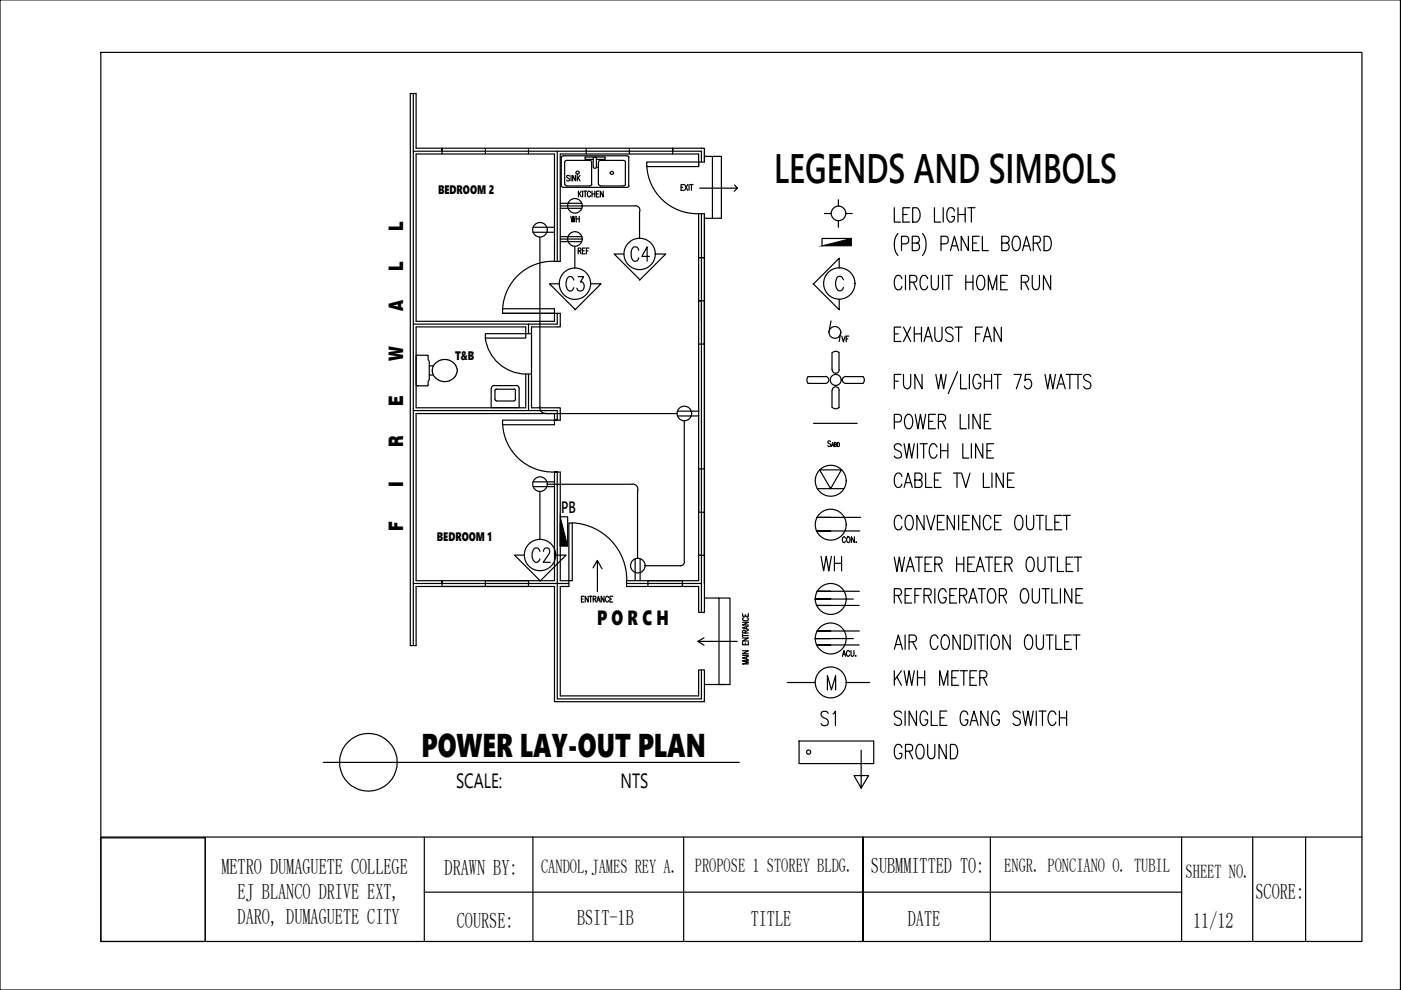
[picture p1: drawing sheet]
<svg xmlns="http://www.w3.org/2000/svg" width="297mm" height="210mm" viewBox="0 0 297 210" stroke-linecap="round" stroke-linejoin="round" font-family="sans-serif">
<!-- layer: 0 -->
<g fill="none" stroke="#000" stroke-width=".25">
<path d="M0 0h296.9v209.9h-296.9zM21.4 11.1h267.4v188.5h-267.4zM87.6 19.8v117.1M87.6 32.1h61.1v2.2M93.7 32.1v-.7v1.3M102.9 31.4v1.3M112.1 31.4v1.3M118.2 32.1v23.3M119 33.4v6.1M119 33.4l.2-.3 .3-.1h13.4l.4 .4M120.2 39.4h4.8M120.2 34h4.8"/>
<path d="M120.2 34l-.3 .1-.2 .2 .1 4.8 .4 .3M120.7 37.4l-.2-.2-.4 .2 .1 .2 .4 .3a.31 .31 0 0 1 0 .5 .31 .31 0 0 1-.5-.2M121.1 37.2v1.2M122 37.2v1.2l-.6-1.2v1.2M122.4 37.2v1.2M122.6 37.7l.4 .7M123 37.2l-.6 .8M124.3 31.4v1.3M125 34l.5 .3M125.4 34.3v4.8M125.5 39.1l-.2 .2-.3 .1M125.8 33.8h-1.8v-.5h4.3v.5h-1.9"/>
<path d="M125.8 35.4v-2h.6v2M125.8 35.4l.3 .3 .3-.3M126.4 35.4h.1M127.3 39.4h4.9M127.3 34h4.9M127.4 34l-.3 .1-.2 .2v4.8l.5 .3M132.2 34l.4 .3M132.6 34.3v4.8M132.6 39.1l-.1 .2-.3 .1M133.3 33.4v6M133.3 39.4l-.1 .2-.3 .1h-13.4l-.5-.2M133.4 31.4v1.3"/>
<path d="M137.1 34.3h11v1h-11zM137.1 35.1a10.7 10.7 0 0 0 11.1 10.2M142.6 32.1v-.7v1.3M144.4 39.7h.3M144.9 39.1h-.5v1.3h.5M145.2 39.1l.6 1.3M145.8 39.1l-.6 1.3M146.1 39.1v1.3M146.3 39.1h.6M146.6 39.1v1.3M148.1 34.3h1.3v-2.9h-61.2v-11.6h-1.2v117.1h1.2v-12.6h29.4v24.5h31.8v-.6M148.1 35.3v-2.6h-29.3v22.7h-1.2v-22.7h-29.4v35.4h29.4v-2.6h-11"/>
<path d="M149.4 33.2h3.6v13.1h-3.6M151 33.2v13.1M155.7 39.2l.6 .7h-8M156.3 39.9l-.6 .7M113 48.2h4.6M113 49.2h4.6M114.5 50.3v36.2M117.6 55.4a10.7 10.7 0 0 0-11 10.2M118.8 50.7h4.6M118.8 50.2h4.6M118.8 51.2h4.6M118.8 43.1h4.6"/>
<path d="M121.9 52.3v4.6M122.6 40.5v1.3M122.9 41l.3 .8M123.2 40.5l-.6 .8M123.4 43.7h11.2M123.5 40.5v1.3M123.8 40.5h.6M124.1 40.5v1.3M125.2 40.8a.35 .35 0 0 0-.4-.3 .35 .35 0 0 0-.3 .5v.3a.35 .35 0 0 0 .3 .5 .35 .35 0 0 0 .4-.3M125.5 40.5v1.3M125.5 41.1h.6M126.1 40.5v1.3"/>
<path d="M126.4 41.1h.4M127 40.5h-.6v1.3h.6M127.9 40.5v1.3l-.6-1.3v1.3M132.3 53.9h-2.1l5.5 5.4M134.6 43.6a.95 .95 0 0 1 1.1 1.2M135.6 44.8v5.8M138.9 53.9h2.2l-5.5 5.5M148.1 45.3h1.3v84.6h-1.3v-5.6h-15.3v-1.2h15.3zM148.7 45.3v84.6M149.4 54.6h-1.3h1.3M174.8 45.3h1.4M177.8 42.3v1.4"/>
<path d="M177.8 46.8v1.4M177.9 56.8v-2l-5.4 5.4M178.8 59.3a.76 .76 0 0 0-.7-.7 .76 .76 0 0 0-.8 .7 1.97 1.97 0 0 0 .5 2.4 .8 .8 0 0 0 1-.8M179.3 45.3h1.4M180.5 50.6h-6.2v1.5M189.6 44v3.1h1.3M190.4 49.5a3.9 3.9 0 0 0 0 4.7M191.1 51.7h1a.85 .85 0 0 0 .6-.8 .85 .85 0 0 0-.6-.8h-1v3M191.2 59.1a.76 .76 0 0 0-.7-.7 .76 .76 0 0 0-.8 .7 1.97 1.97 0 0 0 .5 2.3 .76 .76 0 0 0 1-.7M191.4 45.5h.9M192 58.4v3M192.9 44h-1.5v3.1h1.5"/>
<path d="M192.9 59.8h.9a.74 .74 0 0 0 .6-.7 .74 .74 0 0 0-.6-.7h-.9v3M193.4 51.5h1a.74 .74 0 0 0 .6-.7 .74 .74 0 0 0-.6-.7h-1v3h1a.85 .85 0 0 0 .6-.8 .85 .85 0 0 0-.6-.8M193.5 44h.8a1.85 1.85 0 0 1 0 3.1h-.8zM193.6 59.8l.8 1.6M195.6 49.5a3.9 3.9 0 0 1 0 4.7M196.7 59.1a.76 .76 0 0 0-.8-.7 .76 .76 0 0 0-.7 .7 1.97 1.97 0 0 0 .5 2.3 .8 .8 0 0 0 1-.7M197.4 58.4v2.2a.79 .79 0 0 0 .4 .7 .79 .79 0 0 0 .9 0l.3-.7v-2.2M198.1 44v3.1h1.3M199.5 51.7h1l.3-.2a.87 .87 0 0 0-.3-1.4h-1v3M199.9 58.4v3M200 44v3.1M200.4 58.4h1.5"/>
<path d="M201.2 58.4v3M201.5 53.1l.9-3 .8 3M201.8 52.1h1.1M202.4 44.8a.76 .76 0 0 0-.8-.8 .76 .76 0 0 0-.8 .8 1.97 1.97 0 0 0 .6 2.3 .89 .89 0 0 0 1-1.2h-.6M203.1 45.5h1.5M203.1 44v3.1M204.6 44v3.1M204.8 58.4v3M204.8 59.8h1.5M205.2 44h1.5M205.3 50.1v3l-1.5-3v3M206 44v3.1"/>
<path d="M206.2 51.5h.9M206.3 58.4v3M207.5 58.5l.2-.1a.94 .94 0 0 1 1.1 1.1 1.83 1.83 0 0 1-.6 1.9 .76 .76 0 0 1-1-.7 2.31 2.31 0 0 1 .3-2.2zM207.6 50.1h-1.4v3h1.4M208.3 50.1v3h1.2M212.2 59.8h.9M212.4 51.5h1a.74 .74 0 0 0 .6-.7 .74 .74 0 0 0-.6-.7h-1v3h1a.85 .85 0 0 0 .6-.8 .85 .85 0 0 0-.6-.8M213.6 58.4h-1.4v3h1.4M215 50.2l.2-.1a.95 .95 0 0 1 1.1 1.1 1.83 1.83 0 0 1-.6 1.9 1.01 1.01 0 0 1-1.1-1.1 2.58 2.58 0 0 1 .4-1.8zM216.5 59.8h1.1a.74 .74 0 0 0 .5-.7 .74 .74 0 0 0-.5-.7h-1.1v3M216.8 53.1l.8-3 .9 3M217.1 52.1h1.1"/>
<path d="M217.3 59.8l.8 1.6M218.9 58.4v2.6a.71 .71 0 0 0 .7 .4 .71 .71 0 0 0 .7-.4l.1-.4v-2.2M219.1 51.5h.9a.74 .74 0 0 0 .6-.7 .74 .74 0 0 0-.6-.7h-.9v3M219.8 51.5l.8 1.6M221.4 50.1h.7a1.45 1.45 0 0 1 .8 1.9 1.17 1.17 0 0 1-.8 1.1h-.7zM222.8 58.4v3l-1.6-3v3M88.4 75.3h2.2M88.5 75.3l-.3 .1M90.6 75.3l.1 .1 .1 .8 .2 .4v3.9l-.2 .4v.7M91 79.5h.9M91 77.6h.9M92.1 77.3a2.14 2.14 0 0 0 0 2.6"/>
<path d="M92.1 79.9a2.78 2.78 0 0 0 3.2 .8M92.9 76.6l-.8 .7M95.3 76.4l.4 .2M95.3 76.4l-1.3-.2-1.2 .4M95.7 76.6l.8 .7 .4 .8M96.9 79l-.5 1-1.1 .7M96.9 78.1v.9M102.9 71.6a8.7 8.7 0 0 0 8.6 7.7M102.9 70.8h8.6v.9h-8.6zM106.6 65.6v.8h12.2v2.9h-6.1v17.2h6.1v2.6h-1.2h.6v-2h-30.6M111.5 70.8v-1.5h-23.3v17.2h23.3v-7.2M111.5 70.8h1.2"/>
<path d="M111.5 79.3h1.2M112.1 68.7v2.1M112.1 79.3v7.8M118.2 66.4v2.3h-30.6M118.6 60.2h-2.1l5.5 5.4M125.2 60.2h2.2l-5.5 5.5M148.7 68.4v-4.6h-.6h1.3v9.2h-1.3M171.3 79.9h3.7M171.4 79.8a1.04 1.04 0 0 0 0 1.5M172.4 60.1l5.5 5.6v-2.2M175 79.8a.74 .74 0 0 1 .7 .8 .74 .74 0 0 1-.7 .7h-3.7M176.2 68l-.5 2.5"/>
<path d="M176.4 74.8v3.6M176.4 78.4a.74 .74 0 0 0 .8 .7 .74 .74 0 0 0 .7-.7M177.9 74.8v3.6M179.3 79.9h3.7M179.3 79.8a.74 .74 0 0 0-.7 .8 .74 .74 0 0 0 .7 .7M183 79.8a1.04 1.04 0 0 1 0 1.5M189.6 70.8h.9M191 69.4h-1.4v3h1.4M191 79.4h-1.4v3M191.6 79.4v2.1a.85 .85 0 0 0 .8 .9l.6-.4 .1-2.6M191.6 69.4l1.5 3M193.1 69.4l-1.5 3"/>
<path d="M193.8 70.8h1.6M193.8 69.4v3M195.4 69.4v3M195.5 79.4v3l-1.5-3v3M195.9 72.4l.9-3 .9 3M196.3 71.4h1.1M198.2 69.4l.1 2.6a.71 .71 0 0 0 .7 .4 .71 .71 0 0 0 .6-.4l.1-2.6M198.4 79.4l.6 3 .5-3 .6 3 .5-3M202.1 69.8a.82 .82 0 0 0-.9-.5 .82 .82 0 0 0-.7 .8 1.67 1.67 0 0 0 1.3 1 .78 .78 0 0 1 0 1.2 .92 .92 0 0 1-1.3-.3M202.5 69.4h1.5M203 78.8l-2 4.7M203.2 69.4v3"/>
<path d="M203.7 79.4v3h1.3M205.5 79.4v3M206.8 70.8h.9M208.3 69.4h-1.5v3M208.5 72.4l.8-3 .9 3M208.7 79.4v3M208.8 71.4h1.1M209.5 61.4v-3l.9 3 .9-3v3M210.2 79.4v3M210.8 79.4h1.5M211.5 79.4v3M212.3 69.4v3l-1.5-3v3"/>
<path d="M215 79.4h1.5l-1 3M218.5 79.4h-1.1l-.1 1.3a.84 .84 0 0 1 1.1-.2 .84 .84 0 0 1 .3 1 .78 .78 0 0 1-.6 .9 .78 .78 0 0 1-.9-.6M221.6 79.4l.5 3 .6-3 .5 3 .6-3M226.1 79.4h1.5M226.8 79.4v3M227.8 79.4h1.5M228.6 79.4v3M231.3 79.8a.8 .8 0 0 0-.9-.4 .8 .8 0 0 0-.7 .7 1.29 1.29 0 0 0 1.1 .9 .79 .79 0 0 1 .4 1.1 .79 .79 0 0 1-1.2 .2l-.3-.3M88.3 81.6l.2 .2M88.4 81.8h.1M88.4 81.8h2.2M90.8 81.6l-.2 .2"/>
<path d="M104.1 82.4v4h6v-4M104.2 82.3a.54 .54 0 0 1 .6-.5l4.7-.1a.61 .61 0 0 1 .6 .6M104.9 84.7l.4 .3M105.2 85h3.8M105.2 82.5h3.8M105.3 82.5l-.4 .3v1.9M106.6 89.1h11v1h-11zM109 82.5l.3 .3M109.3 82.8v1.9M109.3 84.7l-.3 .3M114.5 86.3a1.12 1.12 0 0 0 1.3 1.3M117.6 87.7v1.4"/>
<path d="M143.6 87.7h-55.4v35.4h29.4v-23a10.7 10.7 0 0 1-11-10.2M143.6 87.2h4.6M143.6 88.2h4.6M145.1 89.3v29.7M149.4 99.4h-1.3v9.2h1.3v9.1h-1.3h.6M172.5 89.8h9.2M173.8 99.6h4.6l-2.3 4zM176.1 93.7l-.2-.2-.4 .2 .1 .3 .4 .2a.31 .31 0 0 1 0 .5 .31 .31 0 0 1-.5-.2M176.3 94.7l.2-.9 .3 .9M176.4 94.4h.3M176.4 82.8v3.6M176.4 82.8a.74 .74 0 0 1 .8-.8 .74 .74 0 0 1 .7 .8"/>
<path d="M176.9 94.2h.4v-.3l-.4-.1v.9h.4l-.1-.5M177.5 93.8a.42 .42 0 0 1 .5 .4 .42 .42 0 0 1-.5 .5zM177.9 82.8v3.6a1.04 1.04 0 0 1-1.4 0M179.3 81.3h3.7M189.6 80.8h.9M191.1 94.5a.77 .77 0 0 0-1-.4 .77 .77 0 0 0-.4 1l1 .6a.81 .81 0 0 1 .2 1.3 .81 .81 0 0 1-1.3-.3M191.7 94.1l.5 3 .5-3 .6 3 .5-3M194.5 94.1v3M195.8 94.1v3M198.7 94.8a.79 .79 0 0 0-1.3-.6 2.13 2.13 0 0 0 .3 2.9 .82 .82 0 0 0 1-.7M199.4 94.1v3M199.4 95.6h1.6"/>
<path d="M201 94.1v3M204.1 94.1v3h1.3M206 94.1v3M207.9 80.1a.76 .76 0 0 0-.7-.7 .76 .76 0 0 0-.8 .7 1.97 1.97 0 0 0 .6 2.3 .92 .92 0 0 0 .9-1.1h-.5M208.4 94.1v3l-1.6-3v3M208.7 80.8h1.5M209.3 95.6h.8M210.7 94.1h-1.4v3h1.4M224.1 82.4l.9-3 .8 3M224.4 81.4h1.1M111.2 117.7h-2.1l5.5 5.5M113 102.2h4.6"/>
<path d="M113 103.2h4.6M114.5 104.2v10.2M116 102.7h18M117.8 117.7h2.2l-5.5 5.5M118.8 109.6h1.6v6.2M121.4 110.9a12.1 12.1 0 0 1 11.5 12.2M126.7 118.9l.9 1.7M134 102.6a1.12 1.12 0 0 1 1.2 1.4M134.7 118.5v4.5M135.2 104v14.4M135.7 118.5v4.5M136.7 119.9h7.7"/>
<path d="M145.1 119l-.2 .7-.7 .2M173.3 103.6h5.6M176.1 109.7h-2.9h9.3M176.1 112.6h-3h9.2M179.2 114.1a.33 .33 0 0 0-.4-.3 .33 .33 0 0 0-.2 .5v.3a.33 .33 0 0 0 .2 .4 .33 .33 0 0 0 .4-.3M179.6 114l.2-.2a.65 .65 0 0 1 .4 .6 .65 .65 0 0 1-.4 .6l-.3-.4zM181.1 113.8v1.2l-.6-1.2v1.2M181.5 114.9v.1zM189.6 118.1l.6 3.1 .5-3.1 .5 3.1 .6-3.1M191.2 101a.76 .76 0 0 0-.7-.7 .76 .76 0 0 0-.8 .7 1.97 1.97 0 0 0 .5 2.3 .76 .76 0 0 0 1-.7M191.2 110a.76 .76 0 0 0-.7-.8 .76 .76 0 0 0-.8 .8 1.97 1.97 0 0 0 .5 2.3 .76 .76 0 0 0 1-.7M191.7 103.3l.8-3 .9 3"/>
<path d="M192 102.3h1.1M192.3 109.4l.7-.1a2.07 2.07 0 0 1 0 3 .95 .95 0 0 1-1.1-1.1 2.11 2.11 0 0 1 .4-1.8zM194 101.8h.9a.77 .77 0 0 0 .6-.8 .77 .77 0 0 0-.6-.7h-.9v3h.9a.82 .82 0 0 0 .6-.7 .82 .82 0 0 0-.6-.8M194.1 118.1h1.5M194.8 118.1v3.1M195.9 109.3v3l-1.5-3v3M196.1 119.6h.9M196.3 100.3v3h1.3M196.5 109.3l.9 3 .8-3M197.6 118.1h-1.5v3.1h1.5M198.1 101.8h.9M198.2 119.6h1a.79 .79 0 0 0 .5-.7 .79 .79 0 0 0-.5-.8h-1v3.1"/>
<path d="M198.8 110.7h.8M199 119.6l.7 1.6M199.5 100.3h-1.4v3h1.4M200.2 109.3h-1.4v3h1.4M202.1 100.3h1.6M202.4 109.3v3l-1.6-3v3M202.8 119.6h1.5M202.8 118.1v3.1M202.9 100.3v3M203.2 109.3v3M203.9 100.3l.9 3 .9-3M204.1 110.7h.9"/>
<path d="M204.3 118.1v3.1M205.2 119.6h.9M205.5 109.3h-1.4v3h1.4M206.6 118.1h-1.4v3.1h1.4M207.7 109.3v3l-1.5-3v3M208.5 100.3v3h1.3M208.9 118.1h1.5M209.7 118.1v3.1M210.1 110a.76 .76 0 0 0-.8-.8 .76 .76 0 0 0-.7 .8 1.97 1.97 0 0 0 .5 2.3 .76 .76 0 0 0 1-.7M210.3 100.3v3M210.9 110.7h.9M211 119.6h.9"/>
<path d="M212.3 109.3h-1.4v3h1.4M212.4 118.1h-1.4v3.1h1.4M212.7 100.3v3l-1.5-3v3M213.1 119.6h.9a.77 .77 0 0 0 .6-.7 .77 .77 0 0 0-.6-.8h-.9v3.1M213.6 101.8h.9M213.8 119.6l.8 1.6M215 100.3h-1.4v3h1.4M215.6 109.4l.2-.1a.95 .95 0 0 1 1.1 1.1 1.83 1.83 0 0 1-.7 1.9 .95 .95 0 0 1-1.1-1.1 2.11 2.11 0 0 1 .5-1.8zM217.6 109.3l.2 2.6a.71 .71 0 0 0 .6 .4 .71 .71 0 0 0 .7-.4l.1-2.6M218 118.3l.2-.2a1.01 1.01 0 0 1 1.1 1.2 1.92 1.92 0 0 1-.7 1.9 .94 .94 0 0 1-1-1.2 1.93 1.93 0 0 1 .4-1.7zM219.7 109.3h1.5M220 118.1v2.2a.78 .78 0 0 0 .9 .9l.3-.2 .4-.7v-2.2"/>
<path d="M220.5 109.3v3M221.8 109.3v3h1.3M222.1 118.1h1.5M222.9 118.1v3.1M223.6 110.7h.9M224.2 118.1v3.1h1.3M225.1 109.3h-1.5v3h1.5M225.4 109.3h1.5M226.1 119.6h.8M226.1 109.3v3M227.5 118.1h-1.4v3.1h1.4M227.8 118.1h1.5"/>
<path d="M228.6 118.1v3.1M87.6 123.7h33M93.7 123.7v-.6v1.2h18.4v-1.2h-9.2v1.2M123.3 127h.3M123.8 126.4h-.5v1.2h.5M124.7 126.4v1.2l-.6-1.2v1.2M124.9 126.4h.6M125.2 126.4v1.2M125.7 120.4l1-1.6v6.6M125.8 127l.5-.1v-.4l-.5-.1v1.2M126.1 127l.3 .6M126.5 127.6l.4-1.2 .4 1.2"/>
<path d="M126.7 127.2h.4M128.1 126.4v1.2l-.6-1.2v1.2M129 126.7a.35 .35 0 0 0-.4-.3 .35 .35 0 0 0-.2 .5v.3a.35 .35 0 0 0 .2 .4 .35 .35 0 0 0 .4-.2M129.3 127h.4M129.9 126.4h-.6v1.2h.6M132.8 123.7h15.9M144.7 123.7v.6v-1.2h-7.3v1.2M149.3 135.2l-1.3 .8M149.4 126.8h3v18.3M152.4 126.8h2.4v18.3h-5.4M156.3 136h-8.3l1.3 .8M157.4 138h1.3l-1.3 .6h1.3"/>
<path d="M157.4 136.2v.5h1.3v-.5M157.4 135.3h1.3l-1.3 .6h1.3M157.4 131.9h1.3l-1.3 .6h1.3M157.4 130.1v.6h1.3v-.6M157.4 139h1.3M157.4 134.8h1.3M157.4 134.5v.6M157.7 131a.35 .35 0 0 0-.3 .4 .35 .35 0 0 0 .5 .2h.3a.35 .35 0 0 0 .5-.2 .35 .35 0 0 0-.3-.4M158 134.2v-.5h-.4l-.2 .5h1.3M158 130.3v.4M158 136.4v.3M158.3 132.9v.4"/>
<path d="M158.3 139.3v.4M158.7 139.2l-1.3 .3 1.3 .4M158.7 132.7l-1.3 .4 1.3 .3M158.7 133.6l-.7 .3M176.1 127h-3.3h8.1M176.1 125.4h-2.9h9M176.1 128.4h-3h9.1M176.1 135.4h-3.3h8.1M176.1 133.8h-2.9h9M176.1 136.8h-3h9.1M178.6 139.2l.3-1.3 .4 1.3M178.7 138.7h.5"/>
<path d="M180.1 138.2a.35 .35 0 0 0-.4-.3 .35 .35 0 0 0-.2 .5v.3a.35 .35 0 0 0 .2 .5 .35 .35 0 0 0 .4-.3M180.4 137.9v.9l.3 .4 .3-.2 .1-1.1M181.4 139h.1M189.6 126.3h1a.74 .74 0 0 0 .6-.8 .74 .74 0 0 0-.6-.7h-1v3.1M189.6 137.7l.9-3.1 .8 3.1M189.9 136.7h1.1M190.4 126.3l.7 1.6M191.9 126.3h.8M191.9 134.6v3.1M192.1 121.2l.9-3.1 .8 3.1M192.4 120.2h1.1M192.7 136.1h1.1a.74 .74 0 0 0 .5-.7 .74 .74 0 0 0-.5-.8h-1.1v3.1"/>
<path d="M193.3 124.8h-1.4v3.1h1.4M193.5 136.1l.8 1.6M194 126.3h.8M195.4 124.8h-1.4v3.1M195.9 126.3h1a.74 .74 0 0 0 .6-.8 .74 .74 0 0 0-.6-.7h-1v3.1M196.7 126.3l.7 1.6M198.2 124.8v3.1M198.9 135.4a.76 .76 0 0 0-.8-.8 .76 .76 0 0 0-.7 .8 1.97 1.97 0 0 0 .5 2.3 .8 .8 0 0 0 1-.7M199.7 135.1l.5-.5a1.05 1.05 0 0 1 1.1 1.2 1.92 1.92 0 0 1-.7 1.9 .98 .98 0 0 1-1.1-1.2zM200.6 125.5a.76 .76 0 0 0-.7-.7 .76 .76 0 0 0-.8 .7 1.97 1.97 0 0 0 .5 2.4 .86 .86 0 0 0 1-1.2h-.5M201.4 126.3h.9M202.8 124.8h-1.4v3.1h1.4"/>
<path d="M203.5 126.3h.9a.74 .74 0 0 0 .6-.8 .74 .74 0 0 0-.6-.7h-.9v3.1M203.6 134.6v3.1l-1.5-3.1v3.1M204.2 126.3l.8 1.6M204.4 134.6h.8a1.83 1.83 0 0 1 .5 2.7l-.5 .4h-.8zM205.4 127.9l.9-3.1 .9 3.1M205.7 126.8h1.1M206.7 134.6v3.1M207 121.2l.8-3.1 .9 3.1M207.3 120.2h1.1M207.3 134.6h1.5M207.4 124.8h1.5M208 134.6v3.1"/>
<path d="M208.2 124.8v3.1M209.3 134.6v3.1M209.8 124.9l.2-.1a.8 .8 0 0 1 1 .7 1.97 1.97 0 0 1-.6 2.4 .98 .98 0 0 1-1.1-1.2 2.29 2.29 0 0 1 .5-1.8zM210.3 135.1l.5-.5a1.05 1.05 0 0 1 1.1 1.2 1.92 1.92 0 0 1-.7 1.9 .98 .98 0 0 1-1.1-1.2zM211.9 126.3h1a.74 .74 0 0 0 .5-.8 .74 .74 0 0 0-.5-.7h-1v3.1M212.6 126.3l.8 1.6M214.2 134.6v3.1l-1.6-3.1v3.1M216.8 124.9l.2-.1a.8 .8 0 0 1 1 .7 1.97 1.97 0 0 1-.6 2.4 .98 .98 0 0 1-1.1-1.2 2.29 2.29 0 0 1 .5-1.8zM217.6 134.8l.2-.2a1.01 1.01 0 0 1 1.1 1.2 1.8 1.8 0 0 1-.6 1.9 .95 .95 0 0 1-1.1-1.2 1.93 1.93 0 0 1 .4-1.7zM218.9 124.8v2.6a.71 .71 0 0 0 .7 .5 .71 .71 0 0 0 .7-.5l.1-.4v-2.2M219.7 134.6v2.2a.79 .79 0 0 0 .4 .8 .79 .79 0 0 0 .8 0l.3-.8v-2.2M220.9 124.8h1.6"/>
<path d="M221.7 124.8v3.1M221.8 134.6h1.5M222.5 134.6v3.1M223 124.8v3.1h1.3M223.9 134.6v3.1h1.3M224.8 124.8v3.1M225.7 136.1h.9M227.2 134.6h-1.5v3.1h1.5M227.2 124.8v3.1l-1.5-3.1v3.1M227.5 134.6h1.5M228.1 126.3h.9M228.2 134.6v3.1"/>
<path d="M229.5 124.8h-1.4v3.1h1.4M148.7 142v6.2h-30.5v-48.1h-.6h1.2v23h2.5v-12.2h-.7v13.4h-1.8v23.2h29.3v-5.5h1.3v6.8M158.7 140.1h-1.3l1.3 .3-1.3 .4h1.3M166.9 144.7h5.9M169.4 157.1h15.9v4.8h-15.9zM175.4 146.3v-3.1l.9 3.1 .9-3.1v3.1M179.4 144.7h5M182.6 159.1v8l-1.5-2.7h3l-1.5 2.7M191.1 151.2a.78 .78 0 0 0-1-.4 .78 .78 0 0 0-.4 1l1 .5a.79 .79 0 0 1 .4 1 .79 .79 0 0 1-.9 .5l-.6-.4M191.9 150.8v3M194.3 150.8v3l-1.6-3v3M196.7 151.5a.76 .76 0 0 0-.8-.8 .76 .76 0 0 0-.7 .8 1.97 1.97 0 0 0 .5 2.3 .92 .92 0 0 0 1-1.2h-.6"/>
<path d="M197.4 150.8v3h1.4M199.3 152.2h.9M200.7 150.8h-1.4v3h1.4M205.2 151.5a.76 .76 0 0 0-.8-.8 .76 .76 0 0 0-.7 .8 1.97 1.97 0 0 0 .5 2.3 .89 .89 0 0 0 1-1.2h-.6M205.7 153.8l.8-3 .9 3M206 152.8h1.1M209.5 150.8v3l-1.6-3v3M211.9 151.5a.79 .79 0 0 0-1.2-.6 2.19 2.19 0 0 0 .2 2.9 .93 .93 0 0 0 1-1.2h-.6M216.3 151.2a.8 .8 0 0 0-.9-.5 .8 .8 0 0 0-.6 .8l.4 .6 .7 .2a.8 .8 0 0 1 .4 1 .8 .8 0 0 1-1 .5l-.5-.4M216.9 150.8l.5 3 .6-3 .5 3 .6-3M219.7 150.8v3M220.3 150.8h1.5"/>
<path d="M221 150.8v3M223.9 151.5a.76 .76 0 0 0-.8-.8 .76 .76 0 0 0-.8 .8 1.97 1.97 0 0 0 .6 2.3 .88 .88 0 0 0 1-.7M224.6 152.2h1.5M224.6 150.8v3M226.1 150.8v3M21.4 177.6h22.1v22h-22.1zM21.4 177.5h267.4M43.5 177.5v22.1M68.5 161.6h88.3M90 177.5v22.1M113 177.5v22.1M144.9 177.5v22.1"/>
<path d="M183 177.5v22.1v-22.1M210 177.5v22.1M250.5 177.5v22.1M265.6 177.5v22.1M276.8 177.5v22.1M90 189.2h160.5"/>
<circle cx="122.4" cy="36.6" r=".34"/>
<circle cx="129.7" cy="36.7" r=".34"/>
<circle cx="114.5" cy="48.7" r="1.55"/>
<circle cx="121.9" cy="43.6" r="1.55"/>
<circle cx="121.9" cy="50.7" r="1.55"/>
<circle cx="177.8" cy="45.2" r="1.55"/>
<circle cx="177.9" cy="60.1" r="3.3"/>
<circle cx="145.1" cy="87.7" r="1.55"/>
<circle cx="177.2" cy="80.6" r="1.16"/>
<circle cx="114.5" cy="102.7" r="1.55"/>
<circle cx="135.2" cy="119.9" r="1.55"/>
<circle cx="176.1" cy="111.2" r="3.3"/>
<circle cx="176.1" cy="101.9" r="3.3"/>
<circle cx="176.1" cy="127" r="3.3"/>
<circle cx="176.1" cy="135.4" r="3.3"/>
<circle cx="171.4" cy="159.5" r=".46"/>
<circle cx="176.1" cy="144.7" r="3.3"/>
<circle cx="78.1" cy="161.6" r="6.1"/>
</g>
<path d="M174.3 52.1l6.2-1.5v1.5zM118.8 109.6l1.6 6.2h-1.6z" fill="#000" stroke="#000" stroke-width=".21"/>
<text font-size="8.7" x="164.1" y="38.7">LEGENDS AND SIMBOLS</text>
<text font-size="7" x="89.4" y="160.4">POWER LAY-OUT PLAN</text>
<g font-size="6.6">
<text x="172.9" y="122.4">WH</text>
<text x="172.9" y="155.2">S1</text>
<text x="188.4" y="162.3">GROUND</text>
</g>
<g font-size="6.2">
<text x="132.6" y="56.4">C4</text>
<text x="118.9" y="62.8">C3</text>
<text x="188.4" y="92.1">POWER LINE</text>
<text x="111.5" y="120.3">C2</text>
<text x="188.4" y="146.4">KWH METER</text>
</g>
<g font-size="4.6">
<text x="46.9" y="185.3">METRO DUMAGUETE COLLEGE</text>
<text x="94.3" y="185.4">DRAWN BY:</text>
<text x="184.7" y="185.2">SUBMMITTED TO:</text>
<text x="50.4" y="190.6">EJ BLANCO DRIVE EXT,</text>
<text x="266.2" y="190.7">SCORE:</text>
<text x="50.4" y="196">DARO, DUMAGUETE CITY</text>
<text x="96.9" y="196.7">COURSE:</text>
<text x="122.3" y="196.1">BSIT-1B</text>
<text x="159.2" y="196.4">TITLE</text>
<text x="192.5" y="196.3">DATE</text>
<text x="253" y="196.7">11/12</text>
</g>
<g font-size="4.4">
<text x="119.9" y="48.3">WH</text>
<text x="177.1" y="73.7">VF</text>
<text x="126.6" y="132.5">P O R C H</text>
<text x="96.7" y="167.1">SCALE:</text>
<text x="131.6" y="167.1">NTS</text>
</g>
<g font-size="4.2">
<text x="85.5" y="49" transform="rotate(-90 85.5 49)">L</text>
<text x="85.5" y="57.4" transform="rotate(-90 85.5 57.4)">L</text>
<text x="85.5" y="66" transform="rotate(-90 85.5 66)">A</text>
<text x="85.5" y="76.5" transform="rotate(-90 85.5 76.5)">W</text>
<text x="85.5" y="86" transform="rotate(-90 85.5 86)">E</text>
<text x="85.5" y="94.8" transform="rotate(-90 85.5 94.8)">R</text>
<text x="85.5" y="103.3" transform="rotate(-90 85.5 103.3)">I</text>
<text x="85.5" y="112.7" transform="rotate(-90 85.5 112.7)">F</text>
</g>
<g font-size="4.1">
<text x="114.7" y="185.1">CANDOL,JAMES REY A.</text>
<text x="147.3" y="184.9">PROPOSE 1 STOREY BLDG.</text>
<text x="212.9" y="184.9">ENGR. PONCIANO O. TUBIL</text>
<text x="251.4" y="186.2">SHEET NO.</text>
</g>
<text font-size="4" x="121.4" y="55">REF</text>
<text font-size="3.5" x="119" y="108.8">PB</text>
<g font-size="2.6">
<text x="92.9" y="41.2">BEDROOM 2</text>
<text x="96.5" y="76.4">T&amp;B</text>
<text x="92.6" y="114.6">BEDROOM 1</text>
</g>
</svg>
